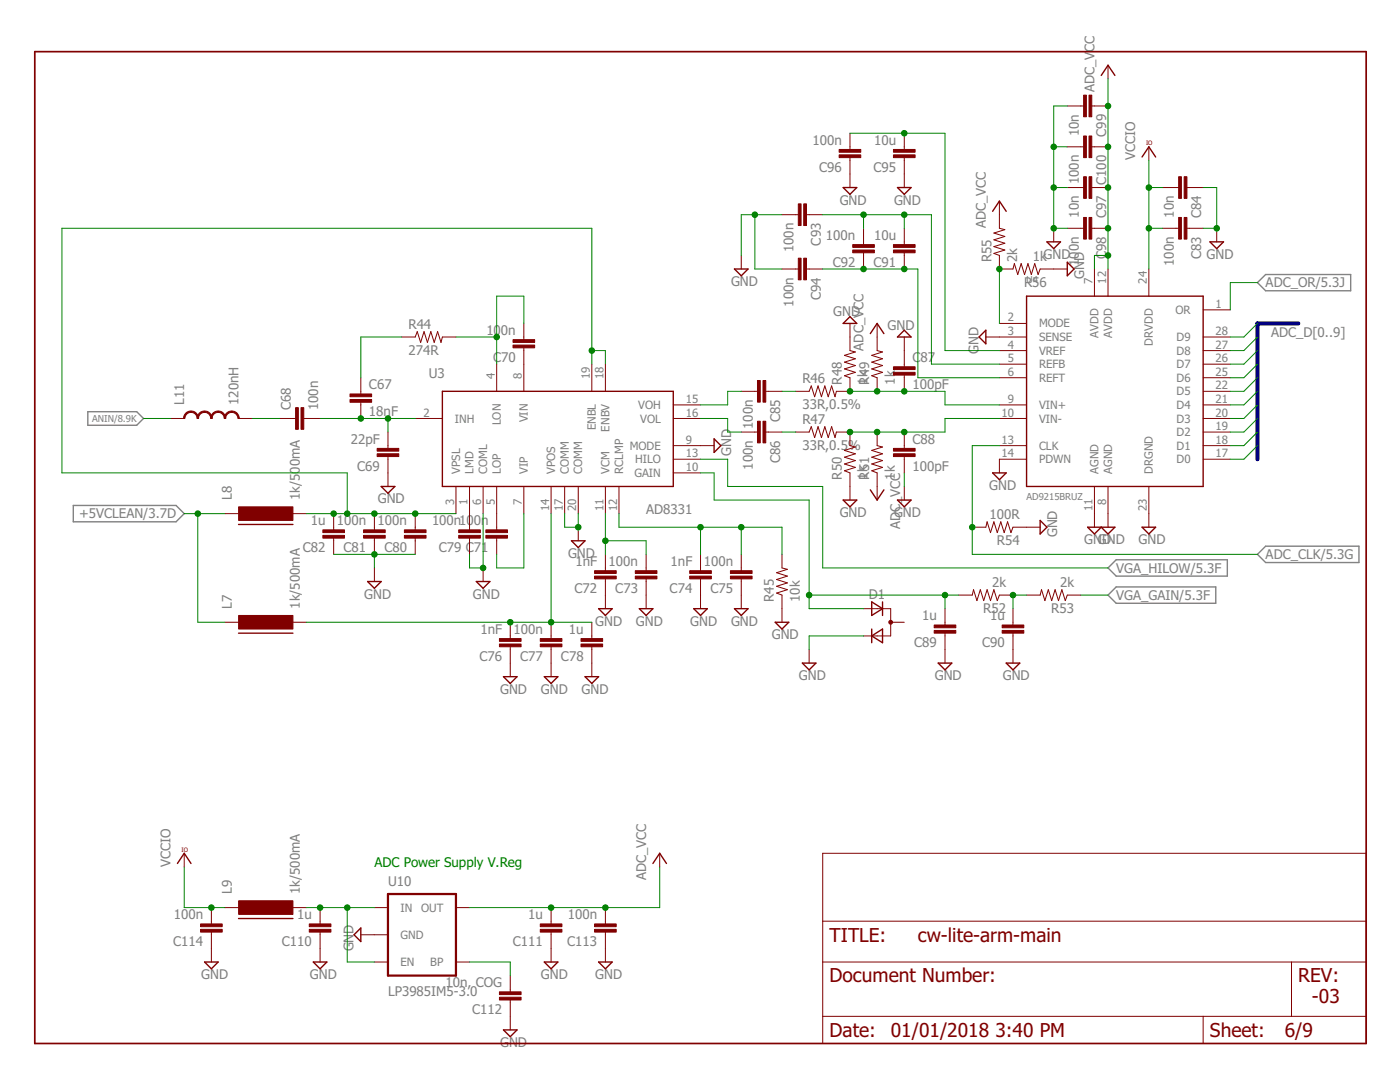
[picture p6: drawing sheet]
<svg xmlns="http://www.w3.org/2000/svg" width="279mm" height="216mm" viewBox="0 0 279 216" stroke-linecap="round" stroke-linejoin="round" font-family="sans-serif">
<path d="M251 56.4l1.6-1.6h17v3.2h-17zM17.5 82.1h9.8l1.3 1.4-1.3 1.4h-9.8zM14.6 100.9h20.5l1.7 1.6-1.7 1.6h-20.5zM221.1 113.3l1.7-1.6h22.1v3.3h-22.1zM222.8 117.1h19.8v3.3h-19.8l-1.7-1.7zM251 110.6l1.6-1.6h18.6v3.2h-18.6z" fill="none" stroke="#808080" stroke-width=".28"/>
<path d="M6.9 10.3h265.7v197.9h-265.7z" fill="none" stroke="#800000" stroke-width=".34"/>
<g fill="none" stroke="#800000" stroke-width=".2">
<path d="M221.1 13v2.7M169.6 26.6v3.2M169.6 31.5v5.9M180.5 26.6v3.2M180.5 31.5v5.9M213 37.4h3.3M213 21.1h3.3M213 29.3h3.3M217.9 37.4h3.2M217.9 21.1h3.2M217.9 29.3h3.2M229.3 29.3v2.7"/>
<path d="M232 37.4h3.2M236.9 37.4h3.2M147.9 51v2.7M156.1 42.8h3.2M156.1 53.7h3.2M161 42.8h3.2M161 53.7h3.2M172.3 45.6v3.2M172.3 50.4v3.3M180.5 45.6v3.2M180.5 50.4v3.3M199.5 40.1v5.5l1 .2-2.1 .7 2.1 .7-2.1 .7 2.1 .6-2.1 .7 2.1 .7-2.1 .7 1.1 .4v2.7h2.7l.2-1.1 .7 2.2 .7-2.2 .7 2.2 .6-2.2 .7 2.2 .7-2.2 .7 2.2 .4-1.1h5.4"/>
<path d="M210.3 45.6v2.7M213 45.6h3.3M217.9 45.6h3.2M218.4 53.7v5.4M221.1 53.7v5.4M229.3 53.7v5.4M232 45.6h3.2M236.9 45.6h3.2M242.8 45.6v2.7M72 75.4v3.2M80.2 67.2h2.7l.4-1 .6 2.1 .7-2.1 .7 2.1 .7-2.1 .7 2.1 .6-2.1 .7 2.1 .3-1.1h2.7M99.1 72.7v5.4"/>
<path d="M104.5 64.5v3.3M104.5 69.4v8.7M118.1 72.7v5.4M120.8 72.7v5.4M147.9 78.1h3.3M152.8 78.1h3.3M169.6 64.5v5.5l1.1 .2-2.2 .7 2.2 .7-2.2 .7 2.2 .6-2.2 .7 2.2 .7-2.2 .7 1.1 .4v2.7h-2.7l-.3 1.1-.6-2.2-.7 2.2-.7-2.2-.7 2.2-.6-2.2-.7 2.2-.7-2.2-.4 1.1h-2.7M175 64.5v5.5l1.1 .2-2.1 .7 2.1 .7-2.1 .7 2.1 .6-2.1 .7 2.1 .7-2.1 .7 1 .4v2.7M180.5 67.2v6M180.5 74.8v3.3M196.7 67.2h8.2M199.5 64.5h5.4"/>
<path d="M199.5 70h5.4M199.5 72.7h5.4M199.5 75.4h5.4M240.1 61.8h5.4M240.1 67.2h5.4M240.1 70h5.4M240.1 72.7h5.4M240.1 75.4h5.4M240.1 78.1h5.4M34.1 83.5h2.7M47.6 83.5h2.7M55.8 83.5h3.2"/>
<path d="M60.6 83.5h3.3M72 80.3v3.2M77.4 86.2v3.3M77.4 91.1v6M82.9 83.5h5.4M91 97.1v5.4M93.7 97.1v8.6M96.4 97.1v5.4M99.1 97.1v8.6M104.5 97.1v5.4M110 97.1v5.4M112.7 97.1v5.4"/>
<path d="M115.4 97.1v5.4M120.8 97.1v5.4M123.5 97.1v5.4M134.4 83.5h5.4M134.4 80.8h5.4M134.4 88.9h8.1M134.4 94.4h5.4M134.4 91.6h5.4M147.9 86.2h3.3M152.8 86.2h3.3M158.8 86.2h2.7l.4-1.1 .7 2.2 .7-2.2 .6 2.2 .7-2.2 .7 2.2 .7-2.2 .6 2.2 .3-1.1h2.7v2.7l1.1 .3-2.2 .7 2.2 .7-2.2 .6 2.2 .7-2.2 .7 2.2 .7-2.2 .6 1.1 .5v5.4M175 86.2v2.7l1.1 .3-2.1 .7 2.1 .7-2.1 .6 2.1 .7-2.1 .7 2.1 .7-2.1 .6 1 .5v5.4"/>
<path d="M180.5 86.2v3.3M180.5 91.1v3.3M180.5 97.1v2.7M199.5 83.5h5.4M199.5 80.8h5.4M199.5 88.9h5.4M204.9 91.6h-5.4v2.8M218.4 97.1v8.1M221.1 97.1v8.1M229.3 97.1v8.1M240.1 83.5h5.4M240.1 80.8h5.4"/>
<path d="M240.1 88.9h5.4M240.1 91.6h5.4M240.1 86.2h5.4M44.9 102.5h2.7M58.5 102.5h2.7M66.6 102.5v3.2M66.6 107.4v3.2M74.7 102.5v3.2M74.7 107.4v3.2M74.7 113.3v2.7M82.9 102.5v3.2M82.9 107.4v3.2"/>
<path d="M93.7 107.4v3.2M96.4 113.3v2.7M99.1 107.4v3.2M115.4 105.2v2.7M120.8 110.6v3.3M120.8 115.5v6M128.9 110.6v3.3M128.9 115.5v6M139.8 110.6v3.3M139.8 115.5v6M147.9 110.6v3.3M147.9 115.5v6"/>
<path d="M156.1 110.6v2.7l1 .3-2.1 .7 2.1 .7-2.1 .6 2.1 .7-2.1 .7 2.1 .7-2.1 .6 1.1 .4v5.5M191.3 118.7h2.7l.3-1 .7 2.1 .6-2.1 .7 2.1 .7-2.1 .7 2.1 .7-2.1 .6 2.1 .5-1.1h2.7M194 105.2h2.7l.3-1.1 .7 2.2 .7-2.2 .6 2.2 .7-2.2 .7 2.2 .7-2.2 .7 2.2 .4-1.1h5.4M204.9 118.7h2.7l.3-1 .6 2.1 .7-2.1 .7 2.1 .7-2.1 .6 2.1 .7-2.1 .7 2.1 .4-1.1h2.7M44.9 124.2h2.7M58.5 124.2h2.7M101.8 124.2v3.2M101.8 129.1v5.9M110 124.2v3.2M110 129.1v5.9M118.1 124.2v3.2M118.1 129.1v5.9"/>
<path d="M161.5 129.6v2.7M172.3 121.5h5.5v5.4h-5.5M177.8 124.2h2.7M188.6 121.5v3.2M188.6 126.3v6M202.2 121.5v3.2M202.2 126.3v6M36.8 170.3v2.7M131.7 170.3v2.7M164.2 170.3h108.4v37.9h-108.4zM42.2 181.1v3.3M42.2 186v6"/>
<path d="M44.9 181.1h2.7M58.5 181.1h2.7M63.9 181.1v3.3M63.9 186v6M72 186.5h5.4M74.7 192h2.7M74.7 181.1h2.7M91 192h2.7M91 181.1h2.7M101.8 194.7v3.2M101.8 199.5v6M110 181.1v3.3"/>
<path d="M110 186v6M120.8 181.1v3.3M120.8 186v6M164.2 192h108.4M164.2 183.8h108.4M257.7 192v10.8M164.2 202.8h108.4M240.1 202.8v5.4"/>
</g>
<g fill="none" stroke="#800000" stroke-width=".28">
<path d="M219.8 15l1.3-2 1.4 2M168.3 37.4h2.7l-1.4 1.4zM179.1 37.4h2.7l-1.3 1.4zM227.9 31.3l1.4-2 1.3 2M146.6 53.7h2.7l-1.4 1.3zM198.1 42.2l1.4-2.1 1.3 2.1M204.9 59.1h35.2v38h-35.2zM208.9 48.3h2.7l-1.3 1.3zM213 52.3l1.4 1.4-1.4 1.3zM241.5 48.3h2.7l-1.4 1.3zM88.3 78.1h46.1v19h-46.1zM169.6 63.2l1.4 1.3h-2.7z"/>
<path d="M173.7 66.6l1.3-2.1 1.4 2.1M180.5 65.9l1.3 1.3h-2.7zM196.7 65.9v2.7l-1.3-1.4zM76.1 97.1h2.7l-1.4 1.3zM142.5 87.6l1.4 1.3-1.4 1.4zM168.3 99.8h2.7l-1.4 1.3zM173.7 97.7l1.3 2.1 1.4-2.1M179.1 99.8h2.7l-1.3 1.3zM198.1 94.4h2.7l-1.3 1.3zM47.6 104.6h10.9M73.4 116h2.7l-1.4 1.4zM95.1 116h2.7l-1.4 1.4z"/>
<path d="M114 107.9h2.8l-1.4 1.4zM207.6 103.8l1.3 1.4-1.3 1.4zM217.1 105.2h5.4l-1.4 1.4-1.3-1.4-1.4 1.4zM227.9 105.2h2.7l-1.3 1.4zM47.6 126.3h10.9M100.5 135h2.7l-1.4 1.4zM108.6 135h2.7l-1.3 1.4zM116.8 135h2.7l-1.4 1.4zM119.5 121.5h2.7l-1.4 1.3zM127.6 121.5h2.7l-1.4 1.3zM138.5 121.5h2.7l-1.4 1.3zM146.6 121.5h2.7l-1.4 1.3z"/>
<path d="M154.7 124.2h2.7l-1.3 1.3zM160.1 132.3h2.7l-1.3 1.4zM174 120.1l2.1 1.4-2.1 1.3zM174 126.9l2.1-1.4v2.7zM174 125.5v2.7M176.1 120.1v2.7M187.2 132.3h2.7l-1.3 1.4zM200.8 132.3h2.7l-1.3 1.4zM35.4 172.3l1.4-2 1.3 2M130.3 172.3l1.4-2 1.3 2M40.8 192h2.7l-1.3 1.3zM47.6 183.3h10.9"/>
<path d="M62.5 192h2.7l-1.3 1.3zM72 185.2v2.7l-1.3-1.4zM108.6 192h2.7l-1.3 1.3zM119.5 192h2.7l-1.4 1.3zM100.5 205.5h2.7l-1.4 1.4z"/>
</g>
<g fill="#800000" stroke="#800000" stroke-width=".2">
<path d="M69.8 79.7h4.4v.6h-4.4z"/>
<path d="M69.8 78.6h4.4v.6h-4.4z"/>
<path d="M60.1 81.3h.5v4.4h-.5z"/>
<path d="M59 81.3h.5v4.4h-.5z"/>
<path d="M75.3 89.5h4.3v.5h-4.3z"/>
<path d="M75.3 90.6h4.3v.5h-4.3z"/>
<path d="M102.4 67.8h4.3v.5h-4.3z"/>
<path d="M102.4 68.9h4.3v.5h-4.3z"/>
<path d="M97 105.7h4.3v.6h-4.3z"/>
<path d="M97 106.8h4.3v.6h-4.3z"/>
<path d="M118.7 113.9h4.3v.5h-4.3z"/>
<path d="M118.7 115h4.3v.5h-4.3z"/>
<path d="M126.8 113.9h4.3v.5h-4.3z"/>
<path d="M126.8 115h4.3v.5h-4.3z"/>
<path d="M137.6 113.9h4.4v.5h-4.4z"/>
<path d="M137.6 115h4.4v.5h-4.4z"/>
<path d="M145.8 113.9h4.3v.5h-4.3z"/>
<path d="M145.8 115h4.3v.5h-4.3z"/>
<path d="M99.7 127.4h4.3v.6h-4.3z"/>
<path d="M99.7 128.5h4.3v.6h-4.3z"/>
<path d="M107.8 127.4h4.3v.6h-4.3z"/>
<path d="M107.8 128.5h4.3v.6h-4.3z"/>
<path d="M116 127.4h4.3v.6h-4.3z"/>
<path d="M116 128.5h4.3v.6h-4.3z"/>
<path d="M91.5 105.7h4.4v.6h-4.4z"/>
<path d="M91.5 106.8h4.4v.6h-4.4z"/>
<path d="M80.7 105.7h4.3v.6h-4.3z"/>
<path d="M80.7 106.8h4.3v.6h-4.3z"/>
<path d="M72.6 105.7h4.3v.6h-4.3z"/>
<path d="M72.6 106.8h4.3v.6h-4.3z"/>
<path d="M64.4 105.7h4.3v.6h-4.3z"/>
<path d="M64.4 106.8h4.3v.6h-4.3z"/>
<path d="M47.6 122.8h10.9v2.7h-10.9z"/>
<path d="M47.6 101.1h10.9v2.7h-10.9z"/>
<path d="M47.6 179.7h10.9v2.8h-10.9z"/>
<path d="M235.2 43.4h.6v4.3h-.6z"/>
<path d="M236.3 43.4h.6v4.3h-.6z"/>
<path d="M235.2 35.3h.6v4.3h-.6z"/>
<path d="M236.3 35.3h.6v4.3h-.6z"/>
<path d="M151.2 84.1h.5v4.3h-.5z"/>
<path d="M152.3 84.1h.5v4.3h-.5z"/>
<path d="M151.2 75.9h.5v4.3h-.5z"/>
<path d="M152.3 75.9h.5v4.3h-.5z"/>
<path d="M178.3 74.3h4.3v.5h-4.3z"/>
<path d="M178.3 73.2h4.3v.5h-4.3z"/>
<path d="M178.3 90.6h4.3v.5h-4.3z"/>
<path d="M178.3 89.5h4.3v.5h-4.3z"/>
<path d="M186.4 124.7h4.4v.6h-4.4z"/>
<path d="M186.4 125.8h4.4v.5h-4.4z"/>
<path d="M200 124.7h4.3v.6h-4.3z"/>
<path d="M200 125.8h4.3v.5h-4.3z"/>
<path d="M178.3 48.8h4.3v.6h-4.3z"/>
<path d="M178.3 49.9h4.3v.5h-4.3z"/>
<path d="M170.2 48.8h4.3v.6h-4.3z"/>
<path d="M170.2 49.9h4.3v.5h-4.3z"/>
<path d="M159.3 40.7h.6v4.3h-.6z"/>
<path d="M160.4 40.7h.6v4.3h-.6z"/>
<path d="M159.3 51.5h.6v4.3h-.6z"/>
<path d="M160.4 51.5h.6v4.3h-.6z"/>
<path d="M178.3 29.8h4.3v.6h-4.3z"/>
<path d="M178.3 30.9h4.3v.6h-4.3z"/>
<path d="M167.5 29.8h4.3v.6h-4.3z"/>
<path d="M167.5 30.9h4.3v.6h-4.3z"/>
<path d="M216.3 35.3h.5v4.3h-.5z"/>
<path d="M217.3 35.3h.6v4.3h-.6z"/>
<path d="M216.3 43.4h.5v4.3h-.5z"/>
<path d="M217.3 43.4h.6v4.3h-.6z"/>
<path d="M216.3 19h.5v4.3h-.5z"/>
<path d="M217.3 19h.6v4.3h-.6z"/>
<path d="M216.3 27.1h.5v4.4h-.5z"/>
<path d="M217.3 27.1h.6v4.4h-.6z"/>
<path d="M61.7 184.4h4.3v.5h-4.3z"/>
<path d="M61.7 185.4h4.3v.6h-4.3z"/>
<path d="M107.8 184.4h4.3v.5h-4.3z"/>
<path d="M107.8 185.4h4.3v.6h-4.3z"/>
<path d="M99.7 197.9h4.3v.6h-4.3z"/>
<path d="M99.7 199h4.3v.5h-4.3z"/>
<path d="M118.7 184.4h4.3v.5h-4.3z"/>
<path d="M118.7 185.4h4.3v.6h-4.3z"/>
<path d="M40 184.4h4.3v.5h-4.3z"/>
<path d="M40 185.4h4.3v.6h-4.3z"/>
</g>
<path d="M77.4 178.4h13.6v16.3h-13.6z" fill="none" stroke="#800000" stroke-width=".44"/>
<g fill="#800000" stroke="#800000" stroke-width=".2">
<path d="M37.1 82.4l.5-.3 .5-.1v.3l-.7 .2-.4 .5-.1 .5h-.3l.1-.5z" fill-rule="evenodd"/>
<path d="M38.1 82a1.48 1.48 0 0 1 1.5 1.5h-.3l-.1-.5-.3-.5-.8-.2z" fill-rule="evenodd"/>
<path d="M39.8 82.4l.5-.3 .5-.1v.3l-.7 .2-.4 .5-.1 .5h-.3l.1-.5z" fill-rule="evenodd"/>
<path d="M40.8 82a1.48 1.48 0 0 1 1.5 1.5h-.2l-.2-.5-.3-.5-.8-.2z" fill-rule="evenodd"/>
<path d="M42.5 82.4l.6-.3 .4-.1v.3l-.7 .2-.4 .5-.1 .5h-.2v-.5z" fill-rule="evenodd"/>
<path d="M43.5 82a1.48 1.48 0 0 1 1.5 1.5h-.2l-.2-.5-.3-.5-.8-.2z" fill-rule="evenodd"/>
<path d="M45.2 82.4l.6-.3 .4-.1v.3l-.7 .2-.4 .5-.1 .5h-.2v-.5z" fill-rule="evenodd"/>
<path d="M46.2 82a1.45 1.45 0 0 1 1.6 1.5h-.3l-.2-.5-.3-.5-.8-.2z" fill-rule="evenodd"/>
<circle cx="177.8" cy="124.2" r=".38"/>
</g>
<path d="M259.1 64.5h-8.1v27.1" fill="none" stroke="#000080" stroke-width=".83"/>
<g fill="none" stroke="#008000" stroke-width=".2">
<path d="M221.1 15.7v38M169.6 26.6h19v43.4h10.9M210.3 37.4h2.7M210.3 29.3h2.7M213 21.1h-2.7v24.5h2.7M229.3 37.4h2.7M229.3 32v21.7M240.1 37.4h2.7v8.2h-2.7M150.6 42.8v10.9h5.5M156.1 42.8h-8.2v8.2M164.2 42.8h21.7v29.9h13.6M164.2 53.7h19v21.7h16.3"/>
<path d="M172.3 42.8v2.8M180.5 42.8v2.8M199.5 53.7v10.8M221.1 51h-2.7v2.7M229.3 45.6h2.7M251 56.4h-5.5v5.4M80.2 67.2h-8.2v8.2M91 67.2h8.1M104.5 64.5v-5.4h-5.4v13.6M118.1 70h2.7v2.7M118.1 72.7v-27.1h-105.7v48.8h56.9v8.1M147.9 78.1h-2.7v2.7h-5.4"/>
<path d="M156.1 78.1h2.7M169.6 78.1h19v2.7h10.9M251 64.5l-2.8 2.7h-2.7M251 67.2l-2.8 2.8h-2.7M251 70l-2.8 2.7h-2.7M251 72.7l-2.8 2.7h-2.7M251 75.4l-2.8 2.7h-2.7M251 78.1l-2.8 2.7h-2.7M28.6 83.5h5.5M50.3 83.5h5.5M63.9 83.5h19M77.4 83.5v2.7"/>
<path d="M139.8 83.5h5.4v2.7h2.7M139.8 91.6h5.4v5.5h19v16.2h56.9M139.8 94.4h2.7v5.4h19v21.7h10.8M156.1 86.2h2.7M180.5 94.4v2.7M199.5 83.5h-10.9v2.7h-19M199.5 88.9h-5.5v21.7h57M251 80.8l-2.8 2.7h-2.7M251 83.5l-2.8 2.7h-2.7M251 86.2l-2.8 2.7h-2.7M251 88.9l-2.8 2.7h-2.7M36.8 102.5h8.1"/>
<path d="M39.5 102.5v21.7h5.4M61.2 102.5h29.8M66.6 110.6h16.3M74.7 110.6v2.7M96.4 102.5v10.8h-2.7v-2.7M104.5 102.5v10.8h-5.4v-2.7M110 102.5v21.7M112.7 102.5v2.7h2.7v-2.7M120.8 102.5v8.1M120.8 107.9h8.1v2.7M123.5 102.5v2.7h32.6v5.4M139.8 105.2v5.4"/>
<path d="M147.9 105.2v5.4M161.5 118.7h29.8M188.6 118.7v2.8M204.9 118.7h-2.7v2.8M215.7 118.7h5.4M61.2 124.2h56.9M172.3 126.9h-10.8v2.7M36.8 173v8.1h8.1M131.7 173v8.1h-38M61.2 181.1h13.5M69.3 181.1v10.9h5.4M93.7 192h8.1v2.7"/>
</g>
<g fill="#008000" stroke="#008000" stroke-width=".2">
<circle cx="72" cy="83.5" r=".55"/>
<circle cx="77.4" cy="83.5" r=".55"/>
<circle cx="99.1" cy="67.2" r=".55"/>
<circle cx="147.9" cy="105.2" r=".55"/>
<circle cx="139.8" cy="105.2" r=".55"/>
<circle cx="120.8" cy="107.9" r=".55"/>
<circle cx="96.4" cy="113.3" r=".55"/>
<circle cx="74.7" cy="110.6" r=".55"/>
<circle cx="115.4" cy="105.2" r=".55"/>
<circle cx="242.8" cy="45.6" r=".55"/>
<circle cx="150.6" cy="42.8" r=".55"/>
<circle cx="210.3" cy="45.6" r=".55"/>
<circle cx="210.3" cy="37.4" r=".55"/>
<circle cx="210.3" cy="29.3" r=".55"/>
<circle cx="110" cy="124.2" r=".55"/>
<circle cx="101.8" cy="124.2" r=".55"/>
<circle cx="39.5" cy="102.5" r=".55"/>
<circle cx="118.1" cy="70" r=".55"/>
<circle cx="74.7" cy="102.5" r=".55"/>
<circle cx="82.9" cy="102.5" r=".55"/>
<circle cx="66.6" cy="102.5" r=".55"/>
<circle cx="69.3" cy="102.5" r=".55"/>
<circle cx="229.3" cy="45.6" r=".55"/>
<circle cx="229.3" cy="37.4" r=".55"/>
<circle cx="42.2" cy="181.1" r=".55"/>
<circle cx="169.6" cy="78.1" r=".55"/>
<circle cx="175" cy="78.1" r=".55"/>
<circle cx="180.5" cy="78.1" r=".55"/>
<circle cx="169.6" cy="86.2" r=".55"/>
<circle cx="175" cy="86.2" r=".55"/>
<circle cx="180.5" cy="86.2" r=".55"/>
<circle cx="221.1" cy="51" r=".55"/>
<circle cx="221.1" cy="37.4" r=".55"/>
<circle cx="221.1" cy="45.6" r=".55"/>
<circle cx="221.1" cy="21.1" r=".55"/>
<circle cx="221.1" cy="29.3" r=".55"/>
<circle cx="110" cy="181.1" r=".55"/>
<circle cx="120.8" cy="181.1" r=".55"/>
<circle cx="161.5" cy="118.7" r=".55"/>
<circle cx="188.6" cy="118.7" r=".55"/>
<circle cx="202.2" cy="118.7" r=".55"/>
<circle cx="194" cy="105.2" r=".55"/>
<circle cx="172.3" cy="42.8" r=".55"/>
<circle cx="180.5" cy="42.8" r=".55"/>
<circle cx="172.3" cy="53.7" r=".55"/>
<circle cx="180.5" cy="53.7" r=".55"/>
<circle cx="180.5" cy="26.6" r=".55"/>
<circle cx="199.5" cy="53.7" r=".55"/>
<circle cx="63.9" cy="181.1" r=".55"/>
<circle cx="69.3" cy="181.1" r=".55"/>
</g>
<g font-size="3.8" fill="#800000">
<text x="165.6" y="187.9">TITLE:</text>
<text x="183.2" y="187.9">cw-lite-arm-main</text>
<text x="165.6" y="196">Document Number:</text>
<text x="259.1" y="196">REV:</text>
<text x="261.8" y="200.1">-03</text>
<text x="165.6" y="206.9">Date:</text>
<text x="177.8" y="206.9">01/01/2018</text>
<text x="198.6" y="206.9">3:40 PM</text>
<text x="241.5" y="206.9">Sheet:</text>
<text x="256.4" y="206.9">6/9</text>
</g>
<g font-size="2.7" fill="#808080">
<text x="218.4" y="18.4" transform="rotate(-90 218.4 18.4)">ADC_VCC</text>
<text x="162.1" y="28.9">100n</text>
<text x="174.4" y="28.9">10u</text>
<text x="215.3" y="27.2" transform="rotate(-90 215.3 27.2)">10n</text>
<text x="220.7" y="27.3" transform="rotate(-90 220.7 27.3)">C99</text>
<text x="163.5" y="34.3">C96</text>
<text x="174.3" y="34.3">C95</text>
<text x="226.6" y="32" transform="rotate(-90 226.6 32)">VCCIO</text>
<text x="167.6" y="40.8">GND</text>
<text x="178.4" y="40.8">GND</text>
<text x="215.3" y="36.8" transform="rotate(-90 215.3 36.8)">100n</text>
<text x="220.7" y="36.9" transform="rotate(-90 220.7 36.9)">C100</text>
<text x="164.8" y="47.9">100n</text>
<text x="174.4" y="47.9">10u</text>
<text x="196.7" y="45.6" transform="rotate(-90 196.7 45.6)">ADC_VCC</text>
<text x="215.3" y="43.4" transform="rotate(-90 215.3 43.4)">10n</text>
<text x="220.7" y="43.6" transform="rotate(-90 220.7 43.6)">C97</text>
<text x="234.3" y="43.4" transform="rotate(-90 234.3 43.4)">10n</text>
<text x="239.7" y="43.6" transform="rotate(-90 239.7 43.6)">C84</text>
<text x="158.4" y="50.3" transform="rotate(-90 158.4 50.3)">100n</text>
<text x="163.8" y="49" transform="rotate(-90 163.8 49)">C93</text>
<text x="166.2" y="53.3">C92</text>
<text x="174.3" y="53.3">C91</text>
<text x="197.8" y="52.3" transform="rotate(-90 197.8 52.3)">R55</text>
<text x="203" y="52.3" transform="rotate(-90 203 52.3)">2k</text>
<text x="206.1" y="52.1">1kGND</text>
<text x="215.3" y="53" transform="rotate(-90 215.3 53)">100n</text>
<text x="220.7" y="51.7" transform="rotate(-90 220.7 51.7)">C98</text>
<text x="234.3" y="53" transform="rotate(-90 234.3 53)">100n</text>
<text x="239.7" y="51.7" transform="rotate(-90 239.7 51.7)">C83</text>
<text x="240.8" y="51.7">GND</text>
<text x="145.9" y="57.1">GND</text>
<text x="163.8" y="59.8" transform="rotate(-90 163.8 59.8)">C94</text>
<text x="204.4" y="57.2">R56</text>
<text x="216.4" y="55.7" transform="rotate(-90 216.4 55.7)">GND</text>
<text x="252.6" y="57.3">ADC_OR/5.3J</text>
<text x="81.5" y="65.6">R44</text>
<text x="158.4" y="61.2" transform="rotate(-90 158.4 61.2)">100n</text>
<text x="166.3" y="63">GND</text>
<text x="177.1" y="65.8">GND</text>
<text x="81.5" y="70.8">274R</text>
<text x="97.1" y="66.8">100n</text>
<text x="172.3" y="70" transform="rotate(-90 172.3 70)">ADC_VCC</text>
<text x="195.3" y="70.6" transform="rotate(-90 195.3 70.6)">GND</text>
<text x="253.7" y="67.2">ADC_D[0..9]</text>
<text x="73.6" y="77.7">C67</text>
<text x="85.6" y="75.4">U3</text>
<text x="98.4" y="72.3">C70</text>
<text x="160.1" y="76.5">R46</text>
<text x="168" y="76.7" transform="rotate(-90 168 76.7)">R48</text>
<text x="173.1" y="76.7" transform="rotate(-90 173.1 76.7)">1k</text>
<text x="173.4" y="76.7" transform="rotate(-90 173.4 76.7)">R49</text>
<text x="178.6" y="76.7" transform="rotate(-90 178.6 76.7)">1k</text>
<text x="182.1" y="77.7">100pF</text>
<text x="182.1" y="72.3">C</text>
<text x="183.7" y="72.3">87</text>
<text x="36.8" y="80.8" transform="rotate(-90 36.8 80.8)">L11</text>
<text x="47.6" y="80.8" transform="rotate(-90 47.6 80.8)">120nH</text>
<text x="58.1" y="81.9" transform="rotate(-90 58.1 81.9)">C68</text>
<text x="63.5" y="81.9" transform="rotate(-90 63.5 81.9)">100n</text>
<text x="73.6" y="83.1">18nF</text>
<text x="160.1" y="81.6">33R,0.5%</text>
<text x="70" y="88.5">22pF</text>
<text x="150.2" y="85.6" transform="rotate(-90 150.2 85.6)">100n</text>
<text x="155.7" y="84.2" transform="rotate(-90 155.7 84.2)">C85</text>
<text x="160.1" y="89.7">33R,0.5%</text>
<text x="160.1" y="84.6">R47</text>
<text x="182.1" y="88.5">C88</text>
<text x="71.3" y="94">C69</text>
<text x="145.9" y="91" transform="rotate(-90 145.9 91)">GND</text>
<text x="150.2" y="93.7" transform="rotate(-90 150.2 93.7)">100n</text>
<text x="155.7" y="92.4" transform="rotate(-90 155.7 92.4)">C86</text>
<text x="168" y="95.7" transform="rotate(-90 168 95.7)">R50</text>
<text x="173.1" y="95.7" transform="rotate(-90 173.1 95.7)">1k</text>
<text x="173.4" y="95.7" transform="rotate(-90 173.4 95.7)">R51</text>
<text x="178.6" y="95.7" transform="rotate(-90 178.6 95.7)">1k</text>
<text x="182.1" y="93.9">100pF</text>
<text x="46.3" y="99.8" transform="rotate(-90 46.3 99.8)">L8</text>
<text x="59.8" y="99.8" transform="rotate(-90 59.8 99.8)">1k/500mA</text>
<text x="75.4" y="100.5">GND</text>
<text x="179.7" y="99.2" transform="rotate(-90 179.7 99.2)">VCC</text>
<text x="197.4" y="97.7">GND</text>
<text x="15.8" y="103.4">+5VCLEAN/3.7D</text>
<text x="62" y="104.8">1u</text>
<text x="67.2" y="104.8">100n</text>
<text x="75.4" y="104.8">100n</text>
<text x="86.2" y="104.8">100n100n</text>
<text x="129" y="102.5">AD8331</text>
<text x="167.6" y="103.2">GND</text>
<text x="178.4" y="103.2">GND</text>
<text x="179.7" y="105.6" transform="rotate(-90 179.7 105.6)">ADC_</text>
<text x="197.5" y="103.6">100R</text>
<text x="211" y="107.2" transform="rotate(-90 211 107.2)">GND</text>
<text x="60.4" y="110.2">C82</text>
<text x="68.6" y="110.2">C81</text>
<text x="76.7" y="110.2">C80</text>
<text x="87.5" y="110.2">C79 C71</text>
<text x="113.4" y="111.3">GND</text>
<text x="114.9" y="112.9">1nF</text>
<text x="121.5" y="112.9">100n</text>
<text x="133.8" y="112.9">1nF</text>
<text x="140.4" y="112.9">100n</text>
<text x="198.9" y="108.7">R54</text>
<text x="216.4" y="108.6">GNGDND</text>
<text x="227.2" y="108.6">GND</text>
<text x="252.6" y="111.6">ADC_CLK/5.3G</text>
<text x="72.7" y="119.4">GND</text>
<text x="94.4" y="119.4">GND</text>
<text x="114.7" y="118.4">C72</text>
<text x="122.8" y="118.4">C73</text>
<text x="133.6" y="118.4">C74</text>
<text x="141.8" y="118.4">C75</text>
<text x="173.4" y="119.4">D1</text>
<text x="198" y="117.1">2k</text>
<text x="211.6" y="117.1">2k</text>
<text x="222.8" y="114.3">VGA_HILOW/5.3F</text>
<text x="222.8" y="119.7">VGA_GAIN/5.3F</text>
<text x="46.3" y="121.5" transform="rotate(-90 46.3 121.5)">L7</text>
<text x="59.8" y="121.5" transform="rotate(-90 59.8 121.5)">1k/500mA</text>
<text x="118.8" y="124.9">GND</text>
<text x="126.9" y="124.9">GND</text>
<text x="137.8" y="124.9">GND</text>
<text x="145.9" y="124.9">GND</text>
<text x="154.5" y="120.1" transform="rotate(-90 154.5 120.1)">R45</text>
<text x="159.6" y="120.1" transform="rotate(-90 159.6 120.1)">10k</text>
<text x="184" y="123.8">1u</text>
<text x="196.2" y="122.3">R52</text>
<text x="197.6" y="123.8">1u</text>
<text x="209.8" y="122.3">R53</text>
<text x="95.7" y="131.9">C76</text>
<text x="95.9" y="126.5">1nF</text>
<text x="102.5" y="126.5">100n</text>
<text x="103.8" y="131.9">C77</text>
<text x="112" y="131.9">C78</text>
<text x="113.5" y="126.5">1u</text>
<text x="154" y="127.6">GND</text>
<text x="182.4" y="129.2">C89</text>
<text x="196" y="129.2">C90</text>
<text x="159.5" y="135.7">GND</text>
<text x="186.6" y="135.7">GND</text>
<text x="200.1" y="135.7">GND</text>
<text x="99.8" y="138.4">GND</text>
<text x="107.9" y="138.4">GND</text>
<text x="116.1" y="138.4">GND</text>
<text x="34.1" y="173" transform="rotate(-90 34.1 173)">VCCIO</text>
<text x="46.3" y="178.4" transform="rotate(-90 46.3 178.4)">L9</text>
<text x="59.8" y="178.4" transform="rotate(-90 59.8 178.4)">1k/500mA</text>
<text x="77.4" y="176.8">U10</text>
<text x="129" y="175.7" transform="rotate(-90 129 175.7)">ADC_VCC</text>
<text x="34.7" y="183.4">100n</text>
<text x="59.3" y="183.4">1u</text>
<text x="105.4" y="183.4">1u</text>
<text x="113.3" y="183.4">100n</text>
<text x="34.6" y="188.8">C114</text>
<text x="56.3" y="188.8">C110</text>
<text x="70.5" y="189.8" transform="rotate(-90 70.5 189.8)">GND</text>
<text x="102.4" y="188.8">C111</text>
<text x="113.2" y="188.8">C113</text>
<text x="40.2" y="195.3">GND</text>
<text x="61.8" y="195.3">GND</text>
<text x="88.9" y="197">10n, COG</text>
<text x="107.9" y="195.3">GND</text>
<text x="118.8" y="195.3">GND</text>
<text x="77.4" y="198.7">LP3985IM5-3.0</text>
<text x="94.2" y="202.4">C112</text>
<text x="99.8" y="208.9">GND</text>
</g>
<text font-size="2.7" fill="#008000" x="74.7" y="173">ADC Power Supply V.Reg</text>
<g font-size="2.3" fill="#808080">
<text x="218" y="56.6" transform="rotate(-90 218 56.6)">7</text>
<text x="220.8" y="56.6" transform="rotate(-90 220.8 56.6)">12</text>
<text x="228.9" y="56.6" transform="rotate(-90 228.9 56.6)">24</text>
<text x="201.1" y="64.2">2</text>
<text x="207.4" y="65.3">MODE</text>
<text x="234.6" y="62.6">OR</text>
<text x="242.6" y="61.4">1</text>
<text x="201.1" y="66.9">3</text>
<text x="201.1" y="69.6">4</text>
<text x="207.4" y="68.1">SENSE</text>
<text x="207.4" y="70.8">VREF</text>
<text x="219.2" y="67.4" transform="rotate(-90 219.2 67.4)">AVDD</text>
<text x="222" y="67.4" transform="rotate(-90 222 67.4)">AVDD</text>
<text x="230.1" y="69" transform="rotate(-90 230.1 69)">DRVDD</text>
<text x="234.8" y="70.8">D8</text>
<text x="234.8" y="68.1">D9</text>
<text x="242.6" y="69.6">27</text>
<text x="242.6" y="66.9">28</text>
<text x="98.7" y="75.6" transform="rotate(-90 98.7 75.6)">4</text>
<text x="104.2" y="75.6" transform="rotate(-90 104.2 75.6)">8</text>
<text x="117.7" y="75.6" transform="rotate(-90 117.7 75.6)">19</text>
<text x="120.4" y="75.6" transform="rotate(-90 120.4 75.6)">18</text>
<text x="201.1" y="72.3">5</text>
<text x="201.1" y="75">6</text>
<text x="207.4" y="73.5">REFB</text>
<text x="207.4" y="76.2">REFT</text>
<text x="234.8" y="76.2">D6</text>
<text x="234.8" y="73.5">D7</text>
<text x="242.6" y="77.7">22</text>
<text x="242.6" y="75">25</text>
<text x="242.6" y="72.3">26</text>
<text x="84.5" y="83.1">2</text>
<text x="127.4" y="81.6">VOH</text>
<text x="136.9" y="80.4">15</text>
<text x="136.9" y="83.1">16</text>
<text x="199.9" y="83.1">10</text>
<text x="201.1" y="80.4">9</text>
<text x="207.4" y="81.6">VIN+</text>
<text x="234.8" y="81.6">D4</text>
<text x="234.8" y="78.9">D5</text>
<text x="242.6" y="83.1">20</text>
<text x="242.6" y="80.4">21</text>
<text x="90.8" y="84.3">INH</text>
<text x="99.9" y="84.9" transform="rotate(-90 99.9 84.9)">LON</text>
<text x="105.4" y="84.3" transform="rotate(-90 105.4 84.3)">VIN</text>
<text x="118.9" y="85.9" transform="rotate(-90 118.9 85.9)">ENBL</text>
<text x="121.6" y="86.1" transform="rotate(-90 121.6 86.1)">ENBV</text>
<text x="125.7" y="89.7">MODE</text>
<text x="127.8" y="84.3">VOL</text>
<text x="136.9" y="88.5">9</text>
<text x="199.9" y="88.5">13</text>
<text x="207.4" y="84.3">VIN-</text>
<text x="207.4" y="89.7">CLK</text>
<text x="234.8" y="89.7">D1</text>
<text x="234.8" y="87">D2</text>
<text x="234.8" y="84.3">D3</text>
<text x="242.6" y="88.5">18</text>
<text x="242.6" y="85.8">19</text>
<text x="91.8" y="94.6" transform="rotate(-90 91.8 94.6)">VPSL</text>
<text x="94.5" y="94.6" transform="rotate(-90 94.5 94.6)">LMD</text>
<text x="97.2" y="94.6" transform="rotate(-90 97.2 94.6)">COML</text>
<text x="99.9" y="94.6" transform="rotate(-90 99.9 94.6)">LOP</text>
<text x="105.4" y="94.6" transform="rotate(-90 105.4 94.6)">VIP</text>
<text x="110.8" y="94.6" transform="rotate(-90 110.8 94.6)">VPOS</text>
<text x="113.5" y="94.6" transform="rotate(-90 113.5 94.6)">COMM</text>
<text x="116.2" y="94.6" transform="rotate(-90 116.2 94.6)">COMM</text>
<text x="121.6" y="94.6" transform="rotate(-90 121.6 94.6)">VCM</text>
<text x="124.3" y="94.6" transform="rotate(-90 124.3 94.6)">RCLMP</text>
<text x="126.6" y="95.2">GAIN</text>
<text x="126.7" y="92.5">HILO</text>
<text x="136.9" y="94">10</text>
<text x="136.9" y="91.3">13</text>
<text x="199.9" y="91.3">14</text>
<text x="207.4" y="92.5">PDWN</text>
<text x="219.2" y="94.6" transform="rotate(-90 219.2 94.6)">AGND</text>
<text x="222" y="94.6" transform="rotate(-90 222 94.6)">AGND</text>
<text x="230.1" y="94.6" transform="rotate(-90 230.1 94.6)">DRGND</text>
<text x="234.8" y="92.5">D0</text>
<text x="242.6" y="91.3">17</text>
<text x="90.6" y="100.8" transform="rotate(-90 90.6 100.8)">3</text>
<text x="93.3" y="100.8" transform="rotate(-90 93.3 100.8)">1</text>
<text x="96" y="100.8" transform="rotate(-90 96 100.8)">6</text>
<text x="98.7" y="100.8" transform="rotate(-90 98.7 100.8)">5</text>
<text x="104.2" y="100.8" transform="rotate(-90 104.2 100.8)">7</text>
<text x="220.8" y="100.8" transform="rotate(-90 220.8 100.8)">8</text>
<text x="109.6" y="102.1" transform="rotate(-90 109.6 102.1)">14</text>
<text x="112.3" y="102.1" transform="rotate(-90 112.3 102.1)">17</text>
<text x="115" y="102.1" transform="rotate(-90 115 102.1)">20</text>
<text x="120.4" y="102.1" transform="rotate(-90 120.4 102.1)">11</text>
<text x="123.2" y="102.1" transform="rotate(-90 123.2 102.1)">12</text>
<text x="218" y="102.1" transform="rotate(-90 218 102.1)">11</text>
<text x="228.9" y="102.1" transform="rotate(-90 228.9 102.1)">23</text>
<text x="79.9" y="181.9">IN</text>
<text x="84.1" y="181.9">OUT</text>
<text x="79.9" y="187.3">GND</text>
<text x="79.9" y="192.8">EN</text>
<text x="85.9" y="192.8">BP</text>
</g>
<g font-size="1.9" fill="#808080">
<text x="204.9" y="56.4">U4</text>
<text x="18.4" y="84.2">ANIN/8.9K</text>
<text x="204.9" y="99.8">AD9215BRUZ</text>
</g>
<g font-size="1.2" fill="#800000">
<text x="228.7" y="29">IO</text>
<text x="36.2" y="170">IO</text>
</g>
</svg>
